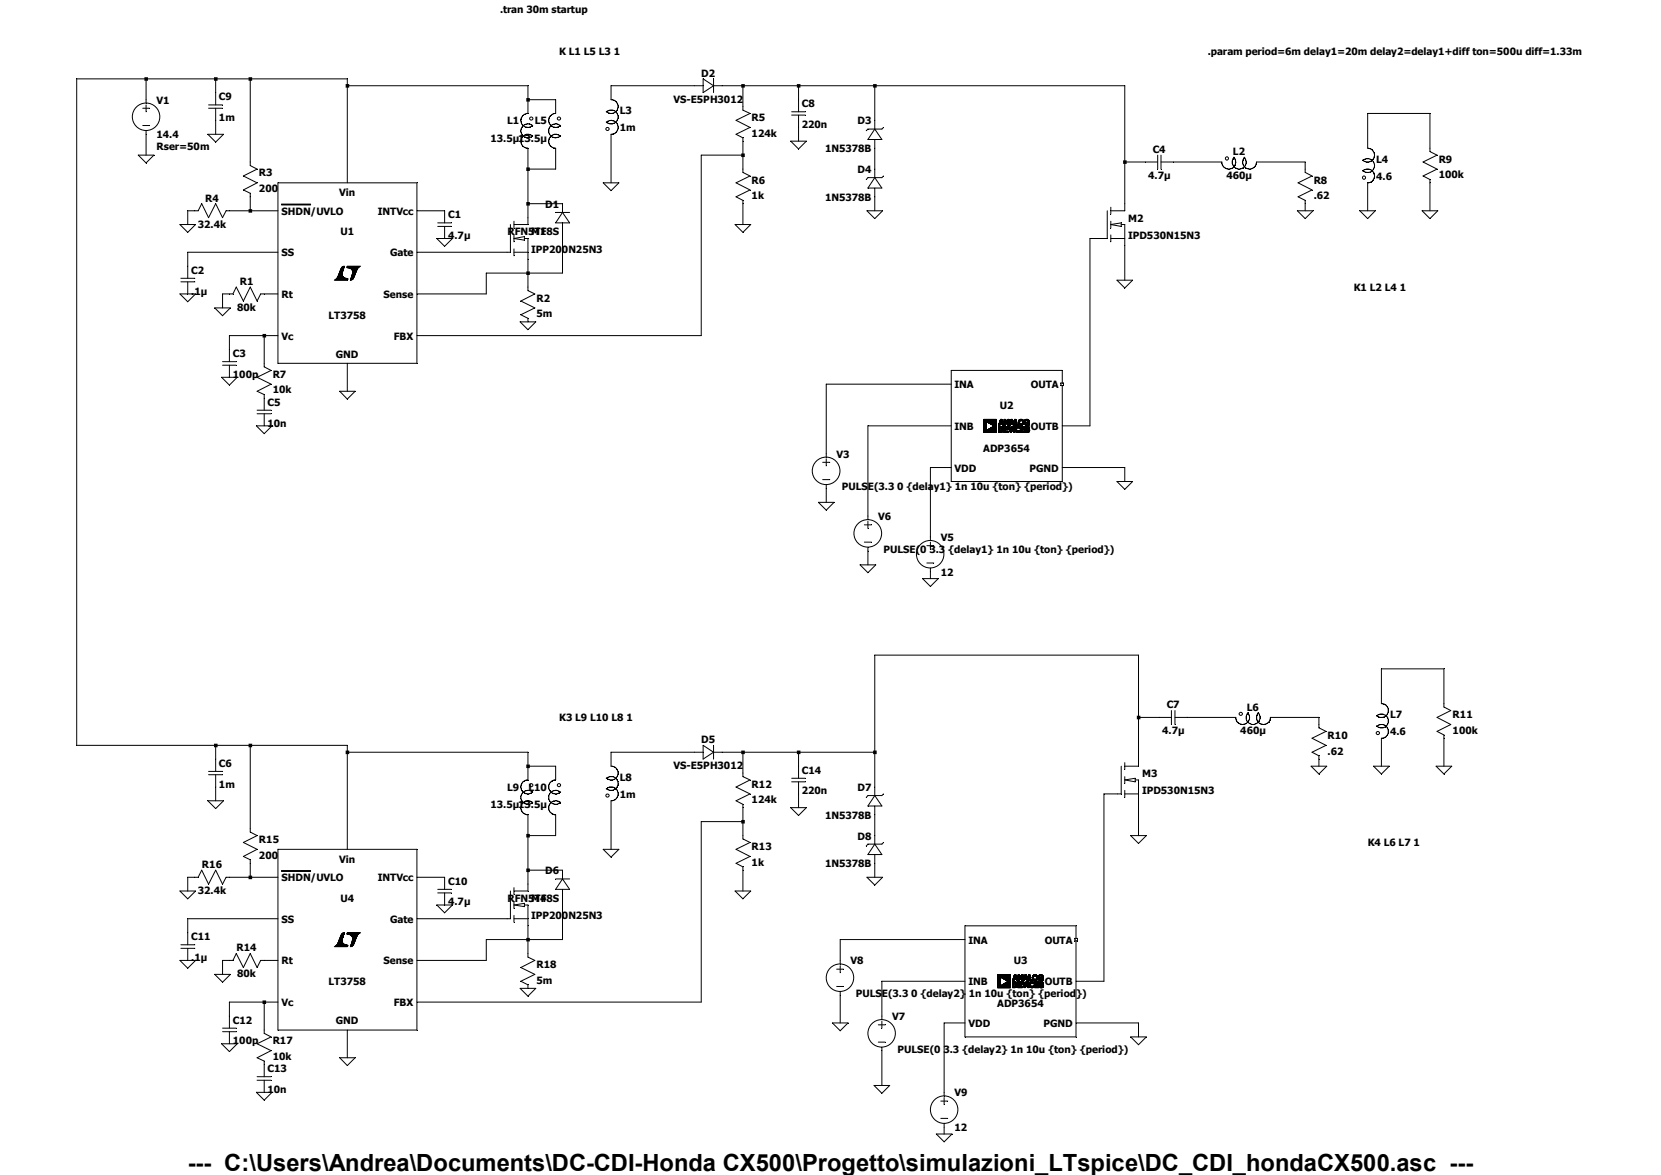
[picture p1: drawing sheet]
<svg xmlns="http://www.w3.org/2000/svg" width="297mm" height="210mm" viewBox="0 0 297 210" stroke-linecap="round" stroke-linejoin="round" font-family="sans-serif">
<g fill="none" stroke="#000" stroke-width=".18">
<path d="M198 37.7v4.9h-.6M198.6 37v1.3M198.6 39.5v1.3M201.1 36.4v1.3h-2.5M204.8 29h2.2M207 27.7v2.5M207.6 29h2.2M207.6 27.7v2.5M220.6 28.1a1.24 1.24 0 0 1-.4 2 1.24 1.24 0 0 1-1.7-1.1M220.7 28.1a1.25 1.25 0 0 0 0 1.8 1.25 1.25 0 0 0 1.8 0 1.25 1.25 0 0 0 0-1.8M222.5 28.1a1.25 1.25 0 0 0 .5 2 1.25 1.25 0 0 0 1.7-1.1M233.4 30.2v.6l1.2 .7-2.5 1.2 2.5 1.3-2.5 1.2 1.3 .6v.6"/>
<path d="M243.7 30.6a1.24 1.24 0 0 1 2 .4 1.24 1.24 0 0 1-1.1 1.7M243.7 28.7a1.25 1.25 0 0 1 1.7 0 1.25 1.25 0 0 1 0 1.8 1.25 1.25 0 0 1-1.7 0M244.6 26.5a1.23 1.23 0 0 1 1.1 1.7 1.23 1.23 0 0 1-2 .4M255.7 26.5v.6l1.3 .6-2.5 1.3 2.5 1.2-2.5 1.3 1.2 .6v.6M198.6 42.6h2.5M198.6 40.1l1.9-.3v.7zM198.6 42v1.2M200.5 40.1h.6v3.8"/>
<circle cx="219.4" cy="28.3" r=".29"/>
<circle cx="243.9" cy="31.8" r=".29"/>
</g>
<path d="M170.1 66.2h19.8v19.9h-19.8z" fill="#fff"/>
<g fill="none" stroke="#000" stroke-width=".18">
<path d="M170.1 66.2h19.8v19.9h-19.8zM175.9 75h2.3M175.9 75.1h2.3M175.9 75.2h2.3M175.9 75.3h2.3M175.9 75.4h2.3M175.9 75.4h.5M175.9 75.5h.5M175.9 75.6h.5M175.9 75.7h.5M175.9 75.8h.5M175.9 75.9h.5"/>
<path d="M175.9 76h.5M175.9 76.1h.5M175.9 76.2h.5M175.9 76.3h.5M175.9 76.4h.5M175.9 76.5h.5M175.9 76.6h.5M175.9 76.7h.5M175.9 76.8h.5M175.9 76.9h.5M175.9 77h2.3M175.9 77.1h2.3"/>
<path d="M175.9 77.2h2.3M175.9 77.3h2.3M176.4 75.4h1.8M176.4 76.9h1.8M176.5 75.4h1.7M176.5 76.9h1.7M176.6 76.8h1.6M176.7 75.5h1.5M176.7 76.8h1.5M176.7 75.6h1.5M176.8 76.7h1.4M176.8 75.6h1.4"/>
<path d="M176.9 76.7h1.3M176.9 75.6h1.3M177 75.7h1.2M177 76.6h1.2M177.1 76.5h1.1M177.1 75.8h1.1M177.2 76.5h1M177.2 75.8h1M177.3 75.9h.9M177.3 76.4h.9M177.4 75.9h.8M177.4 76.4h.8"/>
<path d="M177.5 76.3h.7M177.5 76h.7M177.6 76h.6M177.7 76.1h.5M177.7 76.2h.5M177.8 76.2h.4M178.6 76h.2M178.6 76.2l.6 .1M178.6 76.3h.7M178.6 76.4h.7M178.6 76.4h.8M178.6 76.5h.2"/>
<path d="M178.6 76.6h.2M178.6 76.7h.2M178.6 76.8h.2M178.6 76.9h.2M178.6 77h.2M178.6 77h.8M178.6 77.1h.7M178.6 77.2h.7M178.6 77.2h.6M178.6 77.3h.5M178.6 75.9h.2M178.6 75.7h.8"/>
<path d="M178.6 75.8h.9M178.6 75.8h.3M178.7 75.6h.7M178.7 75.7h.7M178.7 75.5h.2M178.7 75.6h.2M178.8 75.4h.2M178.8 75.2h.4M178.8 75.3h.2M178.9 75.1h.3M178.9 75.2h.3M178.9 75h.3"/>
<path d="M179.1 75.3h.1M179.1 75.3h.2M179.1 75.4h.2M179.1 76.5h.3M179.2 75.5h.2M179.2 75.6h.2M179.2 76.5h.2M179.2 77h.2M179.2 76.6h.2M179.2 76.7h.2M179.2 76.8h.2M179.2 76.9h.2"/>
<path d="M179.2 75.8h.3M179.3 75.9h.2M179.3 76h.4M179.5 76.2h.8M179.5 76.3h.8M179.5 76.4h.8M179.5 76.5h.2M179.5 76.6h.2M179.5 76.6h.7M179.5 76.7h.7M179.5 76.8h.7M179.5 76.8h.2"/>
<path d="M179.5 76.9h.2M179.5 77h.2M179.5 77l.8 .1M179.5 77.1h.8M179.5 77.2h.8M179.5 77.3h.8M179.6 75h.2M179.6 75.1h.2M179.6 75.1h.3M179.6 75.2h.3M179.6 75.2h.4M179.6 75.3h.4"/>
<path d="M179.6 75.4h.4M179.6 75.4h.1M179.6 75.5h.1M179.6 75.6h.1M179.6 75.7h.1M179.6 75.8h.1M179.6 75.9h.1M179.8 75.4h.2M179.8 75.4l.3 .1M179.9 75.5h.2M179.9 75.6h.5M180 75.6h.4"/>
<path d="M180 75.7h.4M180 75.8h.4M180.1 75.8h.3M180.1 75.9h.3M180.1 75.9h.6M180.2 75.9h.5M180.2 75h.2M180.2 75.1h.2M180.2 75.2h.2M180.2 75.3h.2M180.2 75.4h.2M180.2 75.5h.2"/>
<path d="M180.2 76h.5M180.3 76.2h.3M180.3 76.3h.3M180.3 76.4h.3M180.4 76.4h.2M180.4 76.5h.2M180.4 76.6h.2M180.5 76.6h.2M180.5 76.7h.2M180.5 75.8h.8M180.5 75.8h.2M180.5 75.9h.2"/>
<path d="M180.5 76.8h.2M180.6 75.6h.7M180.6 75.7h.7M180.6 76.9h.1M180.6 76.9h.4M180.6 77h.4M180.6 75.5h.2M180.6 75.6h.2M180.6 77h.3M180.6 75.4h.2M180.6 77.1h.3M180.6 77.2h.3"/>
<path d="M180.7 75.3h.4M180.7 75.4h.1M180.7 77.3h.1M180.7 75.1h.4M180.7 75.2h.4M180.8 75h.3M180.8 75.1h.3M180.8 75h.2M180.8 76.8h.3M180.8 76.8h.2M180.8 76.9h.2M180.8 76.6h.3"/>
<path d="M180.8 76.7h.3M180.9 76.5h.2M180.9 76.6h.2M180.9 76.4h.3M180.9 76.4h.2M181 75.4h.2M181 76.2h.2M181 76.3h.2M181 75.4l.2 .1M181 75.5h.2M181.1 75.6h.1M181.1 75.8h.3"/>
<path d="M181.1 75.9h.3M181.2 75.9h.9M181.2 76h.9M181.3 76.2h.2M181.3 76.3h.2M181.3 76.4h.2M181.3 76.5h.2M181.3 76.6h.2M181.3 76.7h.2M181.3 76.8h.2M181.3 76.9h.2M181.3 77h.2"/>
<path d="M181.3 77.1h.2M181.3 77.2h.2M181.3 77.3h.2M181.4 75h.3M181.4 75.1h.3M181.4 75.2h.3M181.4 75.3h.3M181.4 75.4h.3M181.4 75.5h.3M181.4 75.6h.3M181.4 75.7h.3M181.4 75.8h.3"/>
<path d="M181.4 75.8h.7M181.4 75.9h.7M181.6 76.5h.2M181.6 76.6h.2M181.6 76.7h.2M181.6 76.8h.2M181.6 76.9h.2M181.6 76.4h.3M181.6 76.5h.3M181.6 77h.2M181.6 77h.3M181.7 76.4h.7"/>
<path d="M181.7 77l.3 .1M181.7 76.3h.7M181.7 77.1h.7M181.7 76.3h.6M181.7 77.2h.7M181.8 77.2h.5M181.9 77.3h.3M181.9 76.2h.2M182.1 75.4h.2M182.1 75.5h.2M182.1 77.1h1.5M182.1 75.3h.3"/>
<path d="M182.1 75.3h.2M182.1 75.6h.2M182.1 75.7h.3M182.1 76.4h.3M182.2 75.2h.3M182.2 75.2h.2M182.2 75.8h.3M182.2 76.5h.5M182.2 75.1h.7M182.2 75.1h.8M182.2 75.8h.8M182.2 75.9h.7"/>
<path d="M182.2 77h.5M182.2 76.9h.5M182.3 75h.5M182.3 75.9h.5M182.4 75h.4M182.4 76h.4M182.5 76.2h.8M182.5 76.3h.8M182.5 76.4h1.5M182.5 76.4h1.1M182.5 76.6h.2M182.5 76.6h.7"/>
<path d="M182.5 76.7h.7M182.5 76.8h.7M182.5 76.8h.2M182.5 76.9h.2M182.5 77.1h.8M182.5 77.2h.8M182.5 77.3h.8M182.7 75.2h.3M182.7 75.8h.3M182.8 75.2h.2M182.8 75.7h.2M182.8 75.3h.2"/>
<path d="M182.8 75.4h.2M182.8 75.5h.2M182.8 75.6h.2M183.1 75.3h.3M183.1 75.3h.2M183.1 75.4h.2M183.1 75.5h.2M183.1 75.6h.2M183.1 75.7h.3M183.2 75.2h.2M183.2 75.7h.2M183.2 75.8h.3"/>
<path d="M183.2 75.1h.4M183.2 75.8h.4M183.3 75.1h.6M183.3 75.9h.8M183.3 76.5h.2M183.3 77h.2M183.3 76.6h.3M183.3 76.6h.4M183.3 76.7h.6M183.3 75h.6M183.3 75.9h.5M183.3 76.3h.7"/>
<path d="M183.3 76.7h.7M183.3 77.1h.8M183.3 77.2h.7M183.4 76h.4M183.4 76.3h.6M183.4 76.8h.7M183.4 77.2h.6M183.4 75h.4M183.5 76.8h.6M183.5 77.3h.4M183.6 76.2h.2M183.6 75.1h.4"/>
<path d="M183.6 75.4h.5M183.6 75.5h.5M183.6 75.6h.5M183.6 76.8h.5M183.7 75.8h.4M183.8 75.2h.2M183.8 75.8h.3M183.8 75.7h.3M183.8 76.4h.3M183.8 76.9h.3M183.9 75.3h.1M183.9 75.7h.2"/>
<path d="M183.9 76.5h.2M183.9 75.6h.2M183.9 75.9h.2M183.9 76.9h.2M183.9 77h.2M184.1 77l-.3 .1M189.7 68.5h.5v.4h-.5z"/>
</g>
<g fill="none" stroke="#000" stroke-width=".18">
<path d="M25.5 19.3h1.3M26.1 17.8v.6M26.1 18.8v1.2M37.3 19.3h2.5M37.3 18.8h2.5M38.6 16.6v2.2M38.6 19.3v2.2M124.2 15.3h1.5M125.7 14.1l1.9 1.2-1.9 1.3zM127.6 14.1v2.5M127.6 15.3h1.5M132.8 19v.7l1.3 .6-2.5 1.2 2.5 1.3-2.5 1.2 1.2 .6v.6"/>
<path d="M141.6 20h2.4M142.8 17.8v2.2M25.5 22.4h1.3M26.1 23.4v.6M34.8 37.7h.6l.7-1.3 1.2 2.5 1.3-2.5 1.2 2.5 .6-1.2h.6M44.7 29v.6l1.3 .6-2.5 1.3 2.5 1.2-2.5 1.3 1.2 .5v.7M78.3 39.8h2.4M79.5 37.7v2.1M91.9 39.5v1.3M94.4 38.9v1.2h-2.5M132.8 30.2v.6l1.3 .7-2.5 1.2 2.5 1.3-2.5 1.2 1.2 .6v.6M141.6 20.6h2.4"/>
<path d="M142.8 20.6v2.2M32.3 49.7h2.5M32.3 50.4h2.5M33.6 47.6v2.1M33.6 50.4v2.1M41 52.5h.7l.5-1.2 1.3 2.5 1.2-2.5 1.3 2.5 .6-1.3h.6M78.3 40.5h2.4M79.5 40.5v2.1M91.3 40.1v5h-.6M91.9 45.1h2.5M91.9 42.6l1.9-.3v.6zM91.9 42v1.2"/>
<path d="M91.9 44.5v1.2M93.8 42.6h.6v3.8M39.8 64.6h2.4M39.8 65.3h2.4M41 62.5v2.1M41 65.3v2.1M46 73.3h2.5M46 74h2.5M47.2 64.9v.7l1.3 .6-2.5 1.2 2.5 1.3-2.5 1.2 1.2 .6v2.8M47.2 74v2.1M165.7 97.5h1.3M166.4 96v.6"/>
<path d="M166.4 96.9v1.3M165.7 100.6h1.3M166.4 101.6v.6"/>
<circle cx="26.1" cy="20.9" r="2.46"/>
<circle cx="166.3" cy="99.1" r="2.46"/>
</g>
<path d="M49.7 32.7h24.8v32.2h-24.8z" fill="#fff"/>
<g fill="none" stroke="#000" stroke-width=".18">
<path d="M109.3 17.8a1.24 1.24 0 0 1 1.1 1.7 1.24 1.24 0 0 1-2 .4M49.7 32.7h24.8v32.2h-24.8zM50.3 36.6h5.2M50.3 36.5h5.2M94.4 20.3a1.25 1.25 0 0 0-1.3 1.4 1.25 1.25 0 0 0 1.6 1l.5-.3M95.2 22.5a1.24 1.24 0 0 0-1.7 0 1.24 1.24 0 0 0 0 1.8 1.24 1.24 0 0 0 1.7 0M95.2 24.4a1.24 1.24 0 0 0-2 .4 1.24 1.24 0 0 0 1.2 1.7M99.4 38h2.5M100.6 38l1.3 1.8h-2.5zM100.6 36.4v1.6M100.6 39.8v1.6M108.4 20a1.25 1.25 0 0 1 1.8 0 1.25 1.25 0 0 1 0 1.8 1.25 1.25 0 0 1-1.8 0"/>
<path d="M108.4 21.9a1.24 1.24 0 0 1 2 .4 1.24 1.24 0 0 1-1.1 1.7M156.4 23.1l1.3 1.8h-2.5zM156.4 21.5v1.6M156.4 24.9v1.6M156.4 30.2v1.5M156.4 33.6v1.6M156.4 31.7l1.3 1.9h-2.5zM158 22.8l-.3 .3h-2.5l-.3 .3M158 31.5l-.3 .2h-2.5l-.3 .4M59.8 50.1h2.3M59.9 50h2.2M60 50h2.2"/>
<path d="M60.1 49.9h2.1M60.2 49.8h2M60.2 49.8h1.9M60.2 49.7h1.7M60.3 49.7h1.3M60.3 49.6h1.2M60.4 49.6h1M60.4 49.5h1M60.4 49.4h.9M60.5 49.4h.8M60.5 49.3h.8M60.5 49.3h.7"/>
<path d="M60.5 49.2h.7M60.5 49.1h.7M60.6 49.1h.6M60.6 49h.6M60.6 48.9h.6M60.7 48.9h.5M60.7 48.8h.5M60.7 48.7h.5M60.7 48.6h.6M60.8 48.5h.5M60.8 48.6h.5M60.8 48.4h.5"/>
<path d="M60.9 48.3h.4M60.9 48.2h.5M61 48.1h.4M61 48h.4M61 47.9h.5M61 48h.5M61.1 47.8h.4M61.2 47.8h.4M61.2 47.7h.4M61.3 47.7h.3M61.4 47.6h.2M61.5 47.6h.1"/>
<path d="M62.1 47.7h2.1M62.1 47.8h2.1M62.1 47.8h2M62.1 47.7h2.2M62.1 47.6h2.3M62.1 47.6h2.4M62.2 47.9h1.9M62.5 47.9h1.5M62.6 48h1.4M62.7 50h.2M62.7 50.1h.1M62.7 48h1.2"/>
<path d="M62.7 50h.3M62.7 49.8h.5M62.8 49.7h.4M62.8 49.8h.4M62.8 48h1.1M62.8 49.6h.4M62.8 49.6h.5M62.8 48.1h1.1M62.9 49.5h.4M62.9 48.1h1M62.9 49.4h.4M62.9 48.2h.9"/>
<path d="M62.9 49.3h.5M62.9 49.4h.5M62.9 49.2h.5M62.9 49.1h.6M63 48.3h.8M63 49.1h.5M63 49h.5M63 48.4h.8M63 48.5h.7M63 48.4h.7M63 48.9h.5M63.1 48.6h.6"/>
<path d="M63.1 48.6h.5M63.1 48.7h.5M63.1 48.8h.5M63.1 49.9h-.4M63.8 48.3h-.8M147.1 82.6h1.3M147.1 85.7h1.3M147.7 81.1v.6M147.7 82v1.3M147.7 86.7v.6M154.6 93.8h1.2M154.6 96.9h1.2"/>
<path d="M155.2 92.2v.7M155.2 93.2v1.2M155.2 97.8v.7M200.5 136.9v5h-.6M201.1 139.4l1.9-.3v.6zM201.1 136.3v1.2M201.1 138.8v1.2M203 139.4h.6v3.7M203.6 135.7v1.2h-2.5M207.3 128.2h2.2M209.5 127v2.5M210.1 128.2h2.2"/>
<path d="M210.1 127v2.5M223.1 127.4a1.24 1.24 0 0 1-.4 2 1.24 1.24 0 0 1-1.7-1.2M223.2 127.4a1.25 1.25 0 0 0 0 1.7 1.25 1.25 0 0 0 1.8 0 1.25 1.25 0 0 0 0-1.7M225 127.4a1.24 1.24 0 0 0 .5 2 1.24 1.24 0 0 0 1.7-1.2M235.8 129.5v.6l1.3 .6-2.5 1.3 2.5 1.2-2.5 1.3 1.2 .6v.6M246.1 129.8a1.24 1.24 0 0 1 2 .4 1.24 1.24 0 0 1-1.1 1.8M246.1 128a1.26 1.26 0 0 1 1.9 0 1.26 1.26 0 0 1-.2 1.8 1.32 1.32 0 0 1-1.7 0M247 125.8a1.24 1.24 0 0 1 1.2 1.7 1.24 1.24 0 0 1-2.1 .4M258.2 125.8v.6l1.2 .6-2.4 1.2 2.4 1.3-2.4 1.2 1.2 .7v.6M201.1 141.9h2.5M201.1 141.3v1.2"/>
<circle cx="95" cy="21.2" r=".29"/>
<circle cx="108.6" cy="23.1" r=".29"/>
<circle cx="147.7" cy="84.2" r="2.47"/>
<circle cx="155.2" cy="95.3" r="2.47"/>
<circle cx="221.9" cy="127.6" r=".29"/>
<circle cx="246.4" cy="131" r=".29"/>
</g>
<path d="M172.6 165.5h19.8v19.8h-19.8z" fill="#fff"/>
<g fill="none" stroke="#000" stroke-width=".18">
<path d="M172.6 165.5h19.8v19.8h-19.8zM178.4 174.2h2.3M178.4 174.3h2.3M178.4 174.4h2.3M178.4 174.5h2.3M178.4 174.6h2.3M178.4 174.7h.5M178.4 174.8h.5M178.4 174.9h.5M178.4 175h.5M178.4 175.1h.5M178.4 175.2h.5"/>
<path d="M178.4 175.3h.5M178.4 175.4h.5M178.4 175.5h.5M178.4 175.6h.5M178.4 175.7h.5M178.4 175.8h.5M178.4 175.9h.5M178.4 176h.5M178.4 176.1h.5M178.4 176.2h.5M178.4 176.2h2.3M178.4 176.3h2.3"/>
<path d="M178.4 176.4h2.3M178.4 176.5h2.3M178.9 174.7h1.8M178.9 176.2h1.8M179 174.7h1.7M179 176.1h1.7M179.1 176.1h1.6M179.1 174.8h1.6M179.2 174.8h1.5M179.2 176.1h1.5M179.3 176h1.4M179.3 174.9h1.4"/>
<path d="M179.4 175.9h1.3M179.4 174.9h1.3M179.5 175h1.2M179.5 175.9h1.2M179.6 175.8h1.1M179.6 175h1.1M179.7 175.8h1M179.7 175.1h1M179.7 175.7h1M179.8 175.1h.9M179.8 175.7h.9M179.9 175.2h.8"/>
<path d="M179.9 175.6h.8M180 175.6h.7M180.1 175.3h.6M180.1 175.5h.6M180.2 175.3h.5M180.2 175.5h.5M180.2 175.4h.5M180.3 175.4h.4M181.1 175.5h.6M181.1 175.6h.6M181.1 175.6h.7M181.1 175.7h.8"/>
<path d="M181.1 175.7h.2M181.1 175.8h.2M181.1 175.9h.2M181.1 176h.2M181.1 176.1h.2M181.1 176.2h.2M181.1 176.3h.2M181.1 176.4h.8M181.1 176.4h.7M181.1 176.5h.6M181.1 176.5h.5M181.1 175.1h.2"/>
<path d="M181.1 175.2h.2M181.1 175h.8M181.1 175.1h.3M181.2 174.9h.7M181.2 175h.7M181.2 174.8h.2M181.3 174.6h.2M181.3 174.7h.2M181.3 174.7h.1M181.3 174.5h.4M181.3 174.5h.2M181.3 175.2l-.2 .1"/>
<path d="M181.4 174.4h.3M181.4 174.5h.3M181.4 174.2h.3M181.4 174.3h.3M181.6 174.5h.1M181.6 174.6h.2M181.6 175.7h.3M181.6 176.3h.3M181.6 174.7h.2M181.6 174.8h.2M181.6 175.8h.3M181.7 174.8h.2"/>
<path d="M181.7 175.8h.2M181.7 176.2h.2M181.7 176.3h.2M181.7 175.9h.2M181.7 176h.2M181.7 176.1h.2M181.7 175.1h.2M181.8 175.1h.2M181.8 175.2h.2M181.8 175.2h.4M182 175.5h.8M182 175.6h.8"/>
<path d="M182 175.7h.8M182 175.7h.2M182 175.8h.2M182 175.9h.2M182 175.9h.7M182 176h.7M182 176.1h.2M182 176.2h.2M182 176.3h.2M182 176.4h.8M182 176.5h.8M182.1 174.2h.2"/>
<path d="M182.1 174.3h.2M182.1 174.4h.3M182.1 174.5h.4M182.1 174.6h.4M182.1 174.7h.1M182.1 174.8h.1M182.1 174.9h.1M182.1 175h.1M182.1 175.1h.1M182.1 175.2h.1M182.3 174.7h.2M182.3 174.7h.3"/>
<path d="M182.4 174.8h.2M182.4 174.8h.5M182.5 174.9h.4M182.5 175h.4M182.6 175.1h.3M182.6 175.2h.6M182.7 175.2h.5M182.7 174.2h.2M182.7 174.3h.2M182.7 174.4h.2M182.7 174.5h.2M182.7 174.6h.2"/>
<path d="M182.7 174.7h.2M182.7 174.8h.2M182.7 176l-.7 .1M182.8 175.5h.2M182.8 175.6h.2M182.8 175.6h.3M182.9 175.7h.2M182.9 175.8h.2M182.9 175.9h.2M183 175.9h.2M183 176h.2M183 175h.8"/>
<path d="M183 175.1h.2M183 176l.2 .1M183 176.1h.2M183 174.9h.8M183 176.2h.5M183.1 174.8h.2M183.1 174.9h.7M183.1 176.3h.3M183.1 176.4h.3M183.1 174.7h.2M183.1 176.5h.3M183.2 174.5h.4"/>
<path d="M183.2 174.6h.4M183.2 174.6h.1M183.2 176.5h.1M183.3 174.3h.3M183.3 174.4h.3M183.3 174.2h.2M183.3 176h.3M183.3 176.1h.2M183.3 175.9h.3M183.4 175.8h.2M183.4 175.9h.2M183.4 175.6h.3"/>
<path d="M183.4 175.7h.2M183.5 174.6h.2M183.5 174.7h.2M183.5 175.5h.2M183.5 175.6h.2M183.5 174.8h.2M183.6 174.8h.1M183.6 174.4l-.4 .1M183.6 175.1h.3M183.6 175.2h.3M183.7 175.2h.9M183.8 175.5h.2"/>
<path d="M183.8 175.6h.2M183.8 175.7h.2M183.8 175.8h.2M183.8 175.9h.2M183.8 176h.2M183.8 176.1h.2M183.8 176.2h.2M183.8 176.3h.2M183.8 176.4h.2M183.8 176.5h.2M183.9 174.2h.2M183.9 174.3h.2"/>
<path d="M183.9 174.4h.2M183.9 174.5h.2M183.9 174.6h.2M183.9 174.7h.2M183.9 174.8h.2M183.9 174.9h.2M183.9 175h.2M183.9 175.1h.7M183.9 175.2h.7M184.1 175.8h.2M184.1 175.9h.2M184.1 176h.2"/>
<path d="M184.1 176.1h.2M184.1 176.2h.2M184.1 175.7h.3M184.1 176.3h.3M184.1 175.6h.8M184.1 176.4h.4M184.2 175.6h.7M184.2 176.4h.7M184.2 175.6h.6M184.3 175.5h.4M184.3 176.5h.5M184.4 176.5h.3"/>
<path d="M184.4 175.5h.2M184.6 174.7h.2M184.6 174.8h.2M184.6 176.4h.3M184.6 174.5h.3M184.6 174.6h.2M184.6 174.9h.2M184.6 175h.3M184.6 175.7h.3M184.7 174.5h.8M184.7 174.5h.2M184.7 175h.3"/>
<path d="M184.7 175.7h.5M184.7 174.4h.7M184.7 175.1h.8M184.7 175.1h.7M184.7 175.8h.5M184.7 176.3h.5M184.7 174.3h.7M184.7 175.2h.7M184.7 176.2h.5M184.8 174.3h.5M184.8 175.2h.5M184.9 174.2h.4"/>
<path d="M185 175.5h.8M185 175.6h.8M185 175.6h1.5M185 175.7h1.1M185 175.9h.2M185 175.9h.7M185 176h.7M185 176.1h.2M185 176.4h1.1M185 176.4h.8M185 176.5h.8M185.2 175h.3"/>
<path d="M185.3 174.5h.2M185.3 175h.2M185.3 174.6h.2M185.3 174.7h.2M185.3 174.8h.2M185.3 174.9h.2M185.4 174.8h.1M185.6 174.5h.3M185.6 174.6h.2M185.6 174.7h.2M185.6 174.8h.2M185.6 174.9h.2"/>
<path d="M185.6 175h.3M185.7 174.5h.2M185.7 175h.2M185.7 175h.3M185.7 176l-.7 .1M185.7 175.1h.4M185.8 174.4h.6M185.8 175.1h.8M185.8 175.2h.8M185.8 175.8h.2M185.8 176.2h.2M185.8 176.3h.2"/>
<path d="M185.8 174.3h.6M185.8 175.7h.2M185.8 175.9h.3M185.8 175.9h.4M185.8 175.9h.6M185.8 175.2h.5M185.8 175.6h.7M185.8 176h.7M185.8 176.4h.8M185.8 176.4h.7M185.9 175.6h.6M185.9 176h.7"/>
<path d="M185.9 176.5h.6M185.9 174.2h.4M186 175.5h.4M186 176.5h.4M186.1 174.4l-.4 .1M186.1 175.5h.2M186.1 174.4l.4 .1M186.1 174.7h.5M186.1 174.8h.5M186.1 174.9h.5M186.1 176.1h.5M186.2 175.1h.4"/>
<path d="M186.3 175h.3M186.3 176.4h.3M186.3 174.5h.2M186.3 175.7h.3M186.3 176.1h.3M186.4 174.5h.1M186.4 175h.2M186.4 175.7h.2M186.4 175.8h.2M186.4 176.3h.2M186.4 174.9h.2M186.4 175.2h.2"/>
<path d="M186.4 176.2h.2M192.2 167.7h.5v.5h-.5z"/>
</g>
<g fill="none" stroke="#000" stroke-width=".18">
<path d="M99.4 20.3a1.39 1.39 0 0 0-1.3 1 1.26 1.26 0 0 0 .7 1.3 1.26 1.26 0 0 0 1.4-.2M100.2 22.5a1.23 1.23 0 0 0-2 .5 1.23 1.23 0 0 0 1.3 1.6l.7-.3M100.2 24.4a1.25 1.25 0 0 0-2 .4 1.25 1.25 0 0 0 1.2 1.7M94.4 51.3v.6l1.2 .6-2.5 1.3 2.5 1.2-2.5 1.3 1.3 .6v.6M37.3 137.9h2.5M37.3 138.5h2.5M38.6 135.7v2.2M38.6 138.5v2.2M124.2 134.5h1.5M125.7 133.2l1.9 1.3-1.9 1.2zM127.6 133.2v2.5M127.6 134.5h1.5"/>
<path d="M132.8 138.2v.6l1.3 .6-2.5 1.3 2.5 1.2-2.5 1.2 1.2 .7v.6M34.8 156.8h.6l.7-1.3 1.2 2.5 1.3-2.5 1.2 2.5 .6-1.2h.6M44.7 148.1v.6l1.3 .7-2.5 1.2 2.5 1.2-2.5 1.3 1.2 .6v.6M78.3 159h2.4M78.3 159.6h2.4M79.5 156.8v2.2M79.5 159.6v2.2M91.3 159.3v4.9h-.6M91.9 158.7v1.2M94.4 158v1.3h-2.5M132.8 149.4v.5l1.3 .7-2.5 1.2 2.5 1.3-2.5 1.2 1.2 .6v.6M32.3 168.9h2.5"/>
<path d="M32.3 169.5h2.5M33.6 166.7v2.2M33.6 169.5v2.2M41 171.7h.7l.5-1.3 1.3 2.5 1.2-2.5 1.3 2.5 .6-1.2h.6M91.9 164.2h2.5M91.9 161.8l1.9-.3v.6zM91.9 161.1v1.3M91.9 163.6v1.2M93.8 161.8h.6v3.7M149.6 173.2h1.2M149.6 176.3h1.2M150.2 171.7v.6"/>
<path d="M150.2 172.6v1.3M150.2 177.2v.7M39.8 183.8h2.4M39.8 184.4h2.4M41 181.6v2.2M41 184.4v2.2M46 192.4h2.5M46 193.1h2.5M47.2 184.1v.6l1.3 .6-2.5 1.3 2.5 1.2-2.5 1.3 1.2 .6v2.7M47.2 193.1v2.1M157.1 183.2h1.2M157.1 186.3h1.2"/>
<path d="M157.7 181.6v.6M157.7 182.5v1.3M157.7 187.2v.6M168.2 196.8h1.3M168.2 199.9h1.3M168.8 195.2v.7M168.8 196.2v1.2M168.8 200.8v.7"/>
<circle cx="100" cy="21.2" r=".29"/>
<circle cx="150.2" cy="174.8" r="2.46"/>
<circle cx="157.6" cy="184.7" r="2.46"/>
<circle cx="168.8" cy="198.3" r="2.46"/>
</g>
<path d="M49.7 151.8h24.8v32.3h-24.8z" fill="#fff"/>
<g fill="none" stroke="#000" stroke-width=".18">
<path d="M26.1 14.1v3.7M38.6 14.1v2.5M44.7 14.1v14.9M62.1 15.3h32.3v5M94.4 17.8h5v2.5M124.2 15.3h-14.9v2.5M129.1 15.3h72v21.1M132.8 15.3v3.7M142.8 15.3v2.5M156.4 15.3v6.2M24.7 27.7h2.8l-1.4 1.4zM26.1 24v3.7"/>
<path d="M34.8 37.7h-1.2v2.4M37.2 24h2.8l-1.4 1.4zM38.6 21.5v2.5M41 37.7h8.7M44.7 35.2v2.5M62.1 32.7v-18.6h-48.4v119.1h48.4v18.6M74.5 37.7h5M94.4 26.5v12.4M94.4 36.4h6.2M99.4 26.5v3.7h-5M107.9 32.7h2.8l-1.4 1.4zM109.3 24v8.7"/>
<path d="M132.8 27.7h-7.4v32.3h-50.9M132.8 25.2v5M132.8 36.4v3.7M141.4 25.2h2.8l-1.4 1.4zM142.8 22.8v2.4M155 37.7h2.8l-1.4 1.4zM156.4 26.5v3.7M156.4 35.2v2.5M201.1 29h3.7M209.8 29h8.7M224.7 29h8.7v1.2M232 37.7h2.8l-1.4 1.4z"/>
<path d="M233.4 36.4v1.3M243.2 37.7h2.7l-1.3 1.4zM244.6 26.5v-6.2h11.1v6.2M244.6 32.7v5M254.3 37.7h2.8l-1.4 1.4zM255.7 32.7v5M32.2 40.1h2.8l-1.4 1.4zM32.2 52.5h2.8l-1.4 1.4zM38.4 55h2.8l-1.4 1.4zM41 52.5h-1.2v2.5M47.2 52.5h2.5M47.2 60v4.9"/>
<path d="M49.7 45.1h-16.1v2.5M49.7 60h-8.7v2.5M74.5 45.1h16.2M78.1 42.6h2.8l-1.4 1.4zM93 57.5h2.8l-1.4 1.4zM94.4 46.4v4.9M100.6 41.4v7.4h-13.6v3.7h-12.5M131.4 40.1h2.8l-1.4 1.4zM197.4 42.6h-2.5v33.5h-5M199.7 50.1h2.8l-1.4 1.4zM201.1 43.9v6.2M39.6 67.4h2.8l-1.4 1.4z"/>
<path d="M45.8 76.1h2.8l-1.4 1.4zM60.7 69.9h2.8l-1.4 1.4zM62.1 64.9v5M170.1 76.1h-14.9v16.1M170.1 68.7h-22.4v12.4M146.3 89.8h2.8l-1.4 1.4zM147.7 87.3v2.5M155.2 98.5v2.5M170.1 83.6h-3.7v12.4M189.9 83.6h11.2v2.5M199.7 86.1h2.8l-1.4 1.4zM153.8 101h2.8l-1.4 1.4z"/>
<path d="M165 103.4h2.8l-1.4 1.4zM166.4 102.2v1.2M38.6 133.2v2.5M44.7 133.2v14.9M62.1 134.5h32.3v4.9a1.25 1.25 0 0 0-1.3 1.4 1.25 1.25 0 0 0 1.6 1.1l.5-.4M94.4 136.9h5v2.5a1.39 1.39 0 0 0-1.3 1 1.26 1.26 0 0 0 .7 1.3 1.26 1.26 0 0 0 1.4-.2M108.4 139.1a1.25 1.25 0 0 1 1.8 .1 1.25 1.25 0 0 1 0 1.7 1.25 1.25 0 0 1-1.8 0M124.2 134.5h-14.9v2.4a1.23 1.23 0 0 1 1.1 1.7 1.23 1.23 0 0 1-2 .5M129.1 134.5h27.3M132.8 134.5v3.7M141.6 139.1h2.4M141.6 139.7h2.4"/>
<path d="M142.8 134.5v4.6M142.8 139.7v4.7M203.6 135.7v-18.6h-47.2v25.1M203.6 128.2h3.7M212.3 128.2h8.7M227.2 128.2h8.6v1.3M234.4 136.9h2.8l-1.4 1.4zM235.8 135.7v1.2M245.6 136.9h2.8l-1.4 1.4zM247 125.8v-6.3h11.2v6.3M247 132v4.9M256.8 136.9h2.8l-1.4 1.4z"/>
<path d="M258.2 132v4.9M32.2 159.3h2.8l-1.4 1.4zM34.8 156.8h-1.2v2.5M37.2 143.1h2.8l-1.4 1.4zM38.6 140.7v2.4M41 156.8h8.7M44.7 154.3v2.5M49.7 151.8h24.8v32.3h-24.8zM50.3 155.7h5.2M50.3 155.6h5.2M74.5 156.8h5M94.4 155.5h6.2v1.6"/>
<path d="M95.2 141.6a1.24 1.24 0 0 0-1.7 0 1.24 1.24 0 0 0 0 1.8 1.24 1.24 0 0 0 1.7 0M95.2 143.5a1.23 1.23 0 0 0-1.8 .1 1.23 1.23 0 0 0 .4 1.9l.6 .1v12.4M99.4 157.1h2.5M100.2 141.6a1.25 1.25 0 0 0-2 .5 1.25 1.25 0 0 0 1.3 1.7l.7-.4M100.2 143.5a1.23 1.23 0 0 0-1.8 0 1.23 1.23 0 0 0 .2 1.8l.8 .3v3.8h-5M100.6 159v8.9h-13.6v3.8h-12.5M100.6 157.1l1.3 1.9h-2.5zM107.9 151.8h2.8l-1.4 1.4zM108.4 141a1.24 1.24 0 0 1 2 .4 1.24 1.24 0 0 1-1.1 1.7v8.7M131.4 159.3h2.8l-1.4 1.4zM132.8 144.4v5M132.8 155.5v3.8"/>
<path d="M132.8 146.9h-7.4v32.2h-50.9M141.4 144.4h2.8l-1.4 1.4zM155 156.8h2.8l-1.4 1.4zM156.4 142.2l1.3 1.9h-2.5zM156.4 144.1v6.8M156.4 152.7v4.1M156.4 150.9l1.3 1.8h-2.5zM158 141.9l-.3 .3h-2.5l-.3 .3M158 150.6l-.3 .3h-2.5l-.3 .3M199.9 141.9h-2.5v33.5h-5M202.2 149.4h2.8l-1.4 1.3zM203.6 143.1v6.3"/>
<path d="M32.2 171.7h2.8l-1.4 1.4zM38.4 174.2h2.8l-1.4 1.4zM41 171.7h-1.2v2.5M47.2 171.7h2.5M47.2 179.1v5M49.7 164.2h-16.1v2.5M49.7 179.1h-8.7v2.5M59.8 169.2h2.3M59.9 169.2h2.2M59.9 169.1h2.2M60 169.1h2.2M60.1 169h2.1"/>
<path d="M60.2 169h2M60.2 168.9h1.9M60.2 168.9h1.7M60.3 168.7h1.2M60.3 168.8h1.3M60.4 168.7h1M60.4 168.6h.9M60.5 168.5h.8M60.5 168.4h.8M60.5 168.4h.7M60.5 168.3h.7M60.6 168.2h.6"/>
<path d="M60.6 168.1h.6M60.7 168h.5M60.7 167.9h.5M60.7 167.8h.5M60.7 167.7h.6M60.7 167.8h.6M60.8 167.6h.5M60.8 167.7h.5M60.8 167.5h.5M60.9 167.5h.4M60.9 167.4h.4M60.9 167.3h.5"/>
<path d="M61 167.2h.4M61 167.1h.4M61 167h.5M61 167.1h.5M61.1 167h.4M61.1 166.9h.4M61.2 166.9h.4M61.2 166.8h.4M61.3 166.8h.3M61.4 166.8h.2M61.5 166.7h.1M62.1 166.8h2.1"/>
<path d="M62.1 166.9h2M62.1 166.9h2.1M62.1 167h2M62.1 166.8h2.2M62.1 166.8h2.3M62.1 166.7h2.4M62.2 167h1.9M62.5 167h1.5M62.6 167.1h1.4M62.7 169.2h.2M62.7 169.2h.1M62.7 167.1h1.2"/>
<path d="M62.7 169.1h.3M62.7 169h.4M62.7 169h.5M62.8 168.8h.4M62.8 168.9h.4M62.8 167.2h1.1M62.8 168.7h.4M62.8 168.7h.5M62.9 168.7h.4M62.9 167.3h1M62.9 168.6h.4M62.9 168.5h.4"/>
<path d="M62.9 168.4h.5M62.9 168.5h.5M62.9 167.3h.9M62.9 167.4h.9M62.9 168.3h.5M62.9 168.3h.6M63 167.5h.8M63 167.4h.8M63 168.2h.5M63 168.1h.5M63 167.6h.7M63 168h.5"/>
<path d="M63.1 167.7h.6M63.1 167.8h.5M63.1 167.9h.5M63.5 168.1h-.5M74.5 164.2h16.2M78.1 161.8h2.8l-1.4 1.4zM93 176.7h2.8l-1.4 1.4zM94.4 165.5v5.6l1.2 .6-2.5 1.2 2.5 1.3-2.5 1.2 1.3 .6v.7M150.2 177.9v4.9M172.6 167.9h-22.4v3.8M172.6 175.4h-14.9v6.2M39.6 186.6h2.8l-1.4 1.4z"/>
<path d="M45.8 195.2h2.8l-1.4 1.4zM60.7 189.1h2.8l-1.4 1.4zM62.1 184.1v5M148.8 182.8h2.8l-1.4 1.4zM156.3 194h2.8l-1.4 1.4zM157.7 187.8v6.2M172.6 182.8h-3.8v12.4M192.4 182.8h11.2v2.5M202.2 185.3h2.8l-1.4 1.4zM167.4 202.7h2.8l-1.4 1.4zM168.8 201.5v1.2"/>
<circle cx="95" cy="140.3" r=".29"/>
<circle cx="100" cy="140.3" r=".29"/>
<circle cx="108.6" cy="142.2" r=".29"/>
</g>
<path d="M25.8 13.8h.7v.6h-.7zM38.3 13.8h.6v.6h-.6zM38.3 132.9h.6v.7h-.6zM44.4 13.8h.7v.6h-.7zM44.4 37.4h.7v.6h-.7zM44.4 132.9h.7v.7h-.7zM44.4 156.5h.7v.6h-.7zM46.9 59.7h.7v.6h-.7zM46.9 178.8h.7v.7h-.7zM61.8 15h.6v.7h-.6zM61.8 134.2h.6v.6h-.6zM94.1 17.5h.6v.7h-.6zM94.1 29.9h.6v.7h-.6zM94.1 36.1h.6v.6h-.6zM94.1 48.5h.6v.6h-.6zM94.1 136.7h.6v.6h-.6zM94.1 149.1h.6v.6h-.6zM94.1 155.2h.6v.7h-.6zM94.1 167.6h.6v.7h-.6zM132.5 15h.7v.7h-.7zM132.5 27.4h.7v.7h-.7zM132.5 134.2h.7v.6h-.7zM132.5 146.6h.7v.6h-.7zM142.5 15h.6v.7h-.6zM142.5 134.2h.6v.6h-.6zM156.1 15h.7v.7h-.7zM156.1 134.2h.7v.6h-.7zM200.8 28.7h.7v.6h-.7zM203.3 127.9h.6v.7h-.6z" fill-rule="evenodd" fill="#000"/>
<text font-size="4.2" x="33.6" y="209.3">--- C:\Users\Andrea\Documents\DC-CDI-Honda CX500\Progetto\simulazioni_LTspice\DC_CDI_hondaCX500.asc ---</text>
<g font-size="1.8">
<text x="89.4" y="2.4">.tran 30m startup</text>
<text x="100" y="9.8">K L1 L5 L3 1</text>
<text x="216" y="9.8">.param period=6m delay1=20m delay2=delay1+diff ton=500u diff=1.33m</text>
<text x="39.2" y="17.9">C9</text>
<text x="125.4" y="13.7">D2</text>
<text x="28" y="18.5">V1</text>
<text x="39.2" y="21.6">1m</text>
<text x="90.7" y="22.2">L1</text>
<text x="95.6" y="22.2">L5</text>
<text x="110.8" y="20.4">L3</text>
<text x="110.8" y="23.5">1m</text>
<text x="120.4" y="18.3">VS-E5PH3012</text>
<text x="134.4" y="21.6">R5</text>
<text x="143.4" y="19.1">C8</text>
<text x="143.4" y="22.9">220n</text>
<text x="153.3" y="22.2">D3</text>
<text x="28" y="26.9">Rser=50m</text>
<text x="28" y="24.7">14.4</text>
<text x="87.7" y="25.4">13.5µ13.5µ</text>
<text x="134.4" y="24.4">124k</text>
<text x="147.5" y="27.2">1N5378B</text>
<text x="206.1" y="27.3">C4</text>
<text x="220.5" y="27.7">L2</text>
<text x="246.1" y="29.1">L4</text>
<text x="257.3" y="29.1">R9</text>
<text x="46.3" y="31.5">R3</text>
<text x="46.3" y="34.3">200k</text>
<text x="60.7" y="35.1">Vin</text>
<text x="134.4" y="32.8">R6</text>
<text x="134.4" y="35.6">1k</text>
<text x="147.5" y="35.9">1N5378B</text>
<text x="153.3" y="30.9">D4</text>
<text x="205.3" y="32">4.7µ</text>
<text x="219.3" y="32">460µ</text>
<text x="234.9" y="32.8">R8</text>
<text x="234.9" y="35.6">.62</text>
<text x="246.1" y="32.2">4.6</text>
<text x="257.3" y="31.9">100k</text>
<text x="35.4" y="40.7">32.4k</text>
<text x="36.7" y="36">R4</text>
<text x="50.3" y="38.4">SHDN/UVLO</text>
<text x="67.6" y="38.4">INTVcc</text>
<text x="80.1" y="39">C1</text>
<text x="97.5" y="37.1">D1</text>
<text x="201.7" y="39.6">M2</text>
<text x="50.3" y="45.8">SS</text>
<text x="60.9" y="42.1">U1</text>
<text x="69.8" y="45.8">Gate</text>
<text x="80.1" y="42.7">4.7µ</text>
<text x="90.8" y="42.1">RFN5TF8S</text>
<text x="95" y="42.1">M1</text>
<text x="95" y="45.2">IPP200N25N3</text>
<text x="201.7" y="42.7">IPD530N15N3</text>
<text x="34.2" y="48.9">C2</text>
<text x="34.2" y="52.7">.1µ</text>
<text x="42.9" y="50.9">R1</text>
<text x="50.3" y="53.3">Rt</text>
<text x="68.6" y="53.3">Sense</text>
<text x="95.9" y="53.9">R2</text>
<text x="242.1" y="52">K1 L2 L4 1</text>
<text x="42.4" y="55.6">80k</text>
<text x="58.8" y="57">LT3758</text>
<text x="95.9" y="56.7">5m</text>
<text x="41.7" y="63.8">C3</text>
<text x="50.3" y="60.7">Vc</text>
<text x="60.1" y="64">GND</text>
<text x="70.4" y="60.7">FBX</text>
<text x="41.7" y="67.5">100p</text>
<text x="48.8" y="67.5">R7</text>
<text x="48.8" y="70.3">10k</text>
<text x="170.7" y="69.4">INA</text>
<text x="184.3" y="69.4">OUTA</text>
<text x="47.8" y="72.5">C5</text>
<text x="47.8" y="76.2">10n</text>
<text x="170.7" y="76.8">INB</text>
<text x="178.8" y="73">U2</text>
<text x="184.3" y="76.8">OUTB</text>
<text x="149.6" y="81.8">V3</text>
<text x="175.8" y="80.7">ADP3654</text>
<text x="150.5" y="87.6">PULSE(3.3 0 {delay1} 1n 10u {ton} {period})</text>
<text x="170.7" y="84.3">VDD</text>
<text x="184.1" y="84.3">PGND</text>
<text x="157.1" y="93">V6</text>
<text x="158" y="98.8">PULSE(0 3.3 {delay1} 1n 10u {ton} {period})</text>
<text x="168.2" y="96.7">V5</text>
<text x="168.2" y="102.9">12</text>
<text x="100" y="128.9">K3 L9 L10 L8 1</text>
<text x="207.8" y="131.3">4.7µ</text>
<text x="208.6" y="126.6">C7</text>
<text x="221.8" y="131.3">460µ</text>
<text x="223" y="127">L6</text>
<text x="248.6" y="128.4">L7</text>
<text x="248.6" y="131.4">4.6</text>
<text x="259.8" y="128.4">R11</text>
<text x="259.8" y="131.1">100k</text>
<text x="39.2" y="137">C6</text>
<text x="120.4" y="137.5">VS-E5PH3012</text>
<text x="125.4" y="132.8">D5</text>
<text x="237.4" y="132.1">R10</text>
<text x="237.4" y="134.9">.62</text>
<text x="39.2" y="140.8">1m</text>
<text x="90.7" y="141.4">L9</text>
<text x="94.5" y="141.4">L10</text>
<text x="110.8" y="139.5">L8</text>
<text x="110.8" y="142.6">1m</text>
<text x="134.4" y="140.8">R12</text>
<text x="134.4" y="143.6">124k</text>
<text x="143.4" y="138.3">C14</text>
<text x="143.4" y="142">220n</text>
<text x="153.3" y="141.4">D7</text>
<text x="204.2" y="138.9">M3</text>
<text x="204.2" y="142">IPD530N15N3</text>
<text x="87.7" y="144.5">13.5µ13.5µ</text>
<text x="147.5" y="146.3">1N5378B</text>
<text x="36.1" y="155.2">R16</text>
<text x="46.3" y="150.7">R15</text>
<text x="46.3" y="153.5">200k</text>
<text x="60.7" y="154.2">Vin</text>
<text x="134.4" y="151.9">R13</text>
<text x="134.4" y="154.7">1k</text>
<text x="147.5" y="155">1N5378B</text>
<text x="153.3" y="150.1">D8</text>
<text x="244.6" y="151.3">K4 L6 L7 1</text>
<text x="35.4" y="159.8">32.4k</text>
<text x="50.3" y="157.5">SHDN/UVLO</text>
<text x="60.9" y="161.2">U4</text>
<text x="67.6" y="157.5">INTVcc</text>
<text x="80.1" y="158.1">C10</text>
<text x="80.1" y="161.8">4.7µ</text>
<text x="90.8" y="161.2">RFN5TF8S</text>
<text x="95" y="161.2">M4</text>
<text x="97.5" y="156.3">D6</text>
<text x="50.3" y="164.9">SS</text>
<text x="69.8" y="164.9">Gate</text>
<text x="95" y="164.3">IPP200N25N3</text>
<text x="34.2" y="168.1">C11</text>
<text x="34.2" y="171.8">.1µ</text>
<text x="42.3" y="170.1">R14</text>
<text x="50.3" y="172.4">Rt</text>
<text x="68.6" y="172.4">Sense</text>
<text x="95.9" y="173">R18</text>
<text x="152.1" y="172.4">V8</text>
<text x="173.2" y="168.7">INA</text>
<text x="181.3" y="172.3">U3</text>
<text x="186.8" y="168.7">OUTA</text>
<text x="42.4" y="174.7">80k</text>
<text x="50.3" y="179.8">Vc</text>
<text x="58.8" y="176.1">LT3758</text>
<text x="70.4" y="179.8">FBX</text>
<text x="95.9" y="175.8">5m</text>
<text x="153" y="178.2">PULSE(3.3 0 {delay2} 1n 10u {ton} {period})</text>
<text x="173.2" y="176.1">INB</text>
<text x="186.8" y="176.1">OUTB</text>
<text x="41.7" y="183">C12</text>
<text x="60.1" y="183.1">GND</text>
<text x="159.6" y="182.3">V7</text>
<text x="173.2" y="183.6">VDD</text>
<text x="178.3" y="180">ADP3654</text>
<text x="186.6" y="183.6">PGND</text>
<text x="41.7" y="186.6">100p</text>
<text x="47.8" y="191.6">C13</text>
<text x="48.8" y="186.6">R17</text>
<text x="48.8" y="189.4">10k</text>
<text x="160.5" y="188.1">PULSE(0 3.3 {delay2} 1n 10u {ton} {period})</text>
<text x="47.8" y="195.4">10n</text>
<text x="170.7" y="196">V9</text>
<text x="170.7" y="202.2">12</text>
</g>
</svg>
